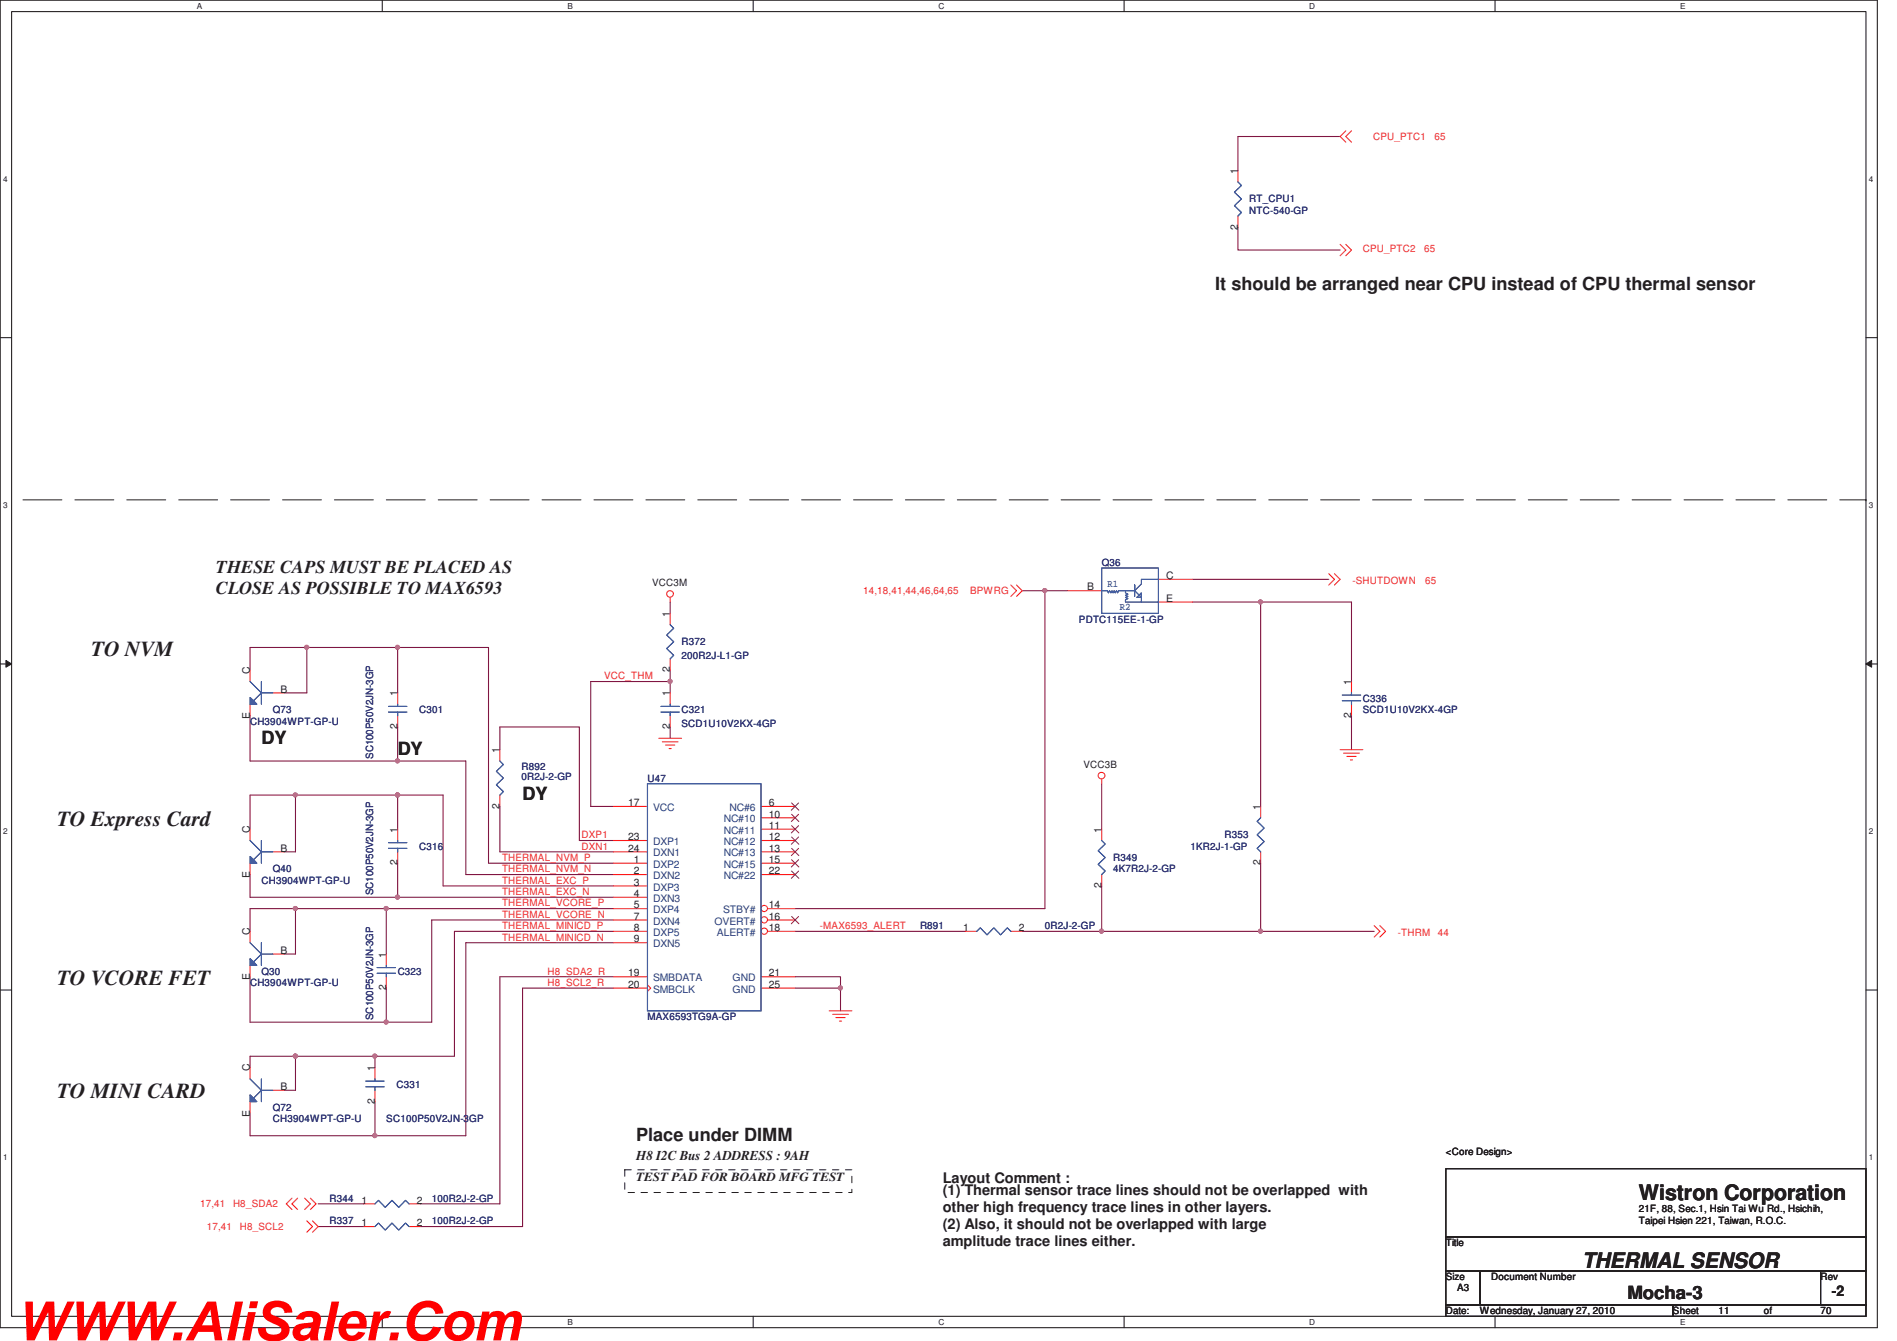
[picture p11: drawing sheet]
<svg xmlns="http://www.w3.org/2000/svg" width="297mm" height="210mm" viewBox="0 0 297 210" stroke-linecap="round" stroke-linejoin="round" font-family="sans-serif">
<path d="M0 0h294v207.9h-294zM1.8 1.8h290.4v204.3h-290.4z" fill="none" stroke="#231f20" stroke-width=".17"/>
<g fill="#fff">
<path d="M30.8 .2h.8v1.4h-.8z"/>
<path d="M30.8 206.3h.8v1.4h-.8z"/>
</g>
<path d="M59.9 0v1.8M59.9 206.1v1.8" fill="none" stroke="#231f20" stroke-width=".17"/>
<g fill="#fff">
<path d="M88.9 .2h.8v1.4h-.8z"/>
<path d="M88.9 206.3h.8v1.4h-.8z"/>
</g>
<path d="M117.9 0v1.8M117.9 206.1v1.8" fill="none" stroke="#231f20" stroke-width=".17"/>
<g fill="#fff">
<path d="M146.9 .2h.9v1.4h-.9z"/>
<path d="M146.9 206.3h.9v1.4h-.9z"/>
</g>
<path d="M176 0v1.8M176 206.1v1.8" fill="none" stroke="#231f20" stroke-width=".17"/>
<g fill="#fff">
<path d="M205 .2h.9v1.4h-.9z"/>
<path d="M205 206.3h.9v1.4h-.9z"/>
</g>
<path d="M234.1 0v1.8M234.1 206.1v1.8" fill="none" stroke="#231f20" stroke-width=".17"/>
<g fill="#fff">
<path d="M263.1 .2h.8v1.4h-.8z"/>
<path d="M263.1 206.3h.8v1.4h-.8z"/>
<path d="M.5 27.3h.7v1.4h-.7z"/>
<path d="M292.6 27.3h.7v1.4h-.7z"/>
<path d="M.5 78.4h.7v1.4h-.7z"/>
<path d="M292.6 78.4h.7v1.4h-.7z"/>
</g>
<path d="M0 52.9h1.8M292.2 52.9h1.8" fill="none" stroke="#231f20" stroke-width=".17"/>
<g fill="#fff">
<path d="M.5 129.5h.7v1.4h-.7z"/>
<path d="M292.6 129.5h.7v1.4h-.7z"/>
</g>
<path d="M0 104h1.8M292.2 104h1.8" fill="none" stroke="#231f20" stroke-width=".17"/>
<path d="M.9 103.4l.9 .6-.9 .5z" fill="#231f20"/>
<path d="M.9 103.4l.9 .6-.9 .5z" fill="none" stroke="#231f20" stroke-width=".16"/>
<path d="M292.2 104l.9-.6v1.1z" fill="#231f20"/>
<path d="M292.2 104l.9-.6v1.1z" fill="none" stroke="#231f20" stroke-width=".16"/>
<g fill="#fff">
<path d="M.5 180.5h.7v1.4h-.7z"/>
<path d="M292.6 180.5h.7v1.4h-.7z"/>
</g>
<path d="M0 155h1.8M292.2 155h1.8" fill="none" stroke="#231f20" stroke-width=".17"/>
<path d="M62.3 101.4h14.2" fill="none" stroke="#7f1542" stroke-width=".17"/>
<circle cx="62.2" cy="101.4" r=".32" fill="#b8529f"/>
<circle cx="62.2" cy="101.4" r=".32" fill="none" stroke="#b8529f" stroke-width=".17"/>
<path d="M48 101.4h14.3M76.5 101.4v33.8" fill="none" stroke="#7f1542" stroke-width=".17"/>
<circle cx="48" cy="101.4" r=".32" fill="#b8529f"/>
<circle cx="48" cy="101.4" r=".32" fill="none" stroke="#b8529f" stroke-width=".17"/>
<path d="M62.3 101.4v7.1M62.3 113.8v5.4h10.6" fill="none" stroke="#7f1542" stroke-width=".17"/>
<circle cx="62.2" cy="119.1" r=".32" fill="#b8529f"/>
<circle cx="62.2" cy="119.1" r=".32" fill="none" stroke="#b8529f" stroke-width=".17"/>
<path d="M72.9 119.2v17.7M211.6 112.1v5.3M46.3 124.5h16" fill="none" stroke="#7f1542" stroke-width=".17"/>
<circle cx="62.2" cy="124.5" r=".32" fill="#b8529f"/>
<circle cx="62.2" cy="124.5" r=".32" fill="none" stroke="#b8529f" stroke-width=".17"/>
<circle cx="46.2" cy="124.5" r=".32" fill="#b8529f"/>
<circle cx="46.2" cy="124.5" r=".32" fill="none" stroke="#b8529f" stroke-width=".17"/>
<path d="M39.2 124.5v5.3M69.4 124.5h-7.1v5.3" fill="none" stroke="#7f1542" stroke-width=".17"/>
<circle cx="62.2" cy="124.5" r=".32" fill="#b8529f"/>
<circle cx="62.2" cy="124.5" r=".32" fill="none" stroke="#b8529f" stroke-width=".17"/>
<path d="M39.2 136.9v3.6h23.1M69.4 124.5v14.2" fill="none" stroke="#7f1542" stroke-width=".17"/>
<circle cx="62.2" cy="140.5" r=".32" fill="#b8529f"/>
<circle cx="62.2" cy="140.5" r=".32" fill="none" stroke="#b8529f" stroke-width=".17"/>
<path d="M46.3 124.5v8.9h-1.8M39.2 142.3v3.5M39.2 152.9v7.2M46.3 142.3v7.1h-1.8" fill="none" stroke="#7f1542" stroke-width=".17"/>
<circle cx="46.2" cy="142.3" r=".32" fill="#b8529f"/>
<circle cx="46.2" cy="142.3" r=".32" fill="none" stroke="#b8529f" stroke-width=".17"/>
<path d="M46.3 142.3h49.8M96.1 144.1h-28.5v16h-7.1" fill="none" stroke="#7f1542" stroke-width=".17"/>
<circle cx="60.5" cy="142.3" r=".32" fill="#b8529f"/>
<circle cx="60.5" cy="142.3" r=".32" fill="none" stroke="#b8529f" stroke-width=".17"/>
<path d="M39.2 174.3v3.5M58.7 177.8h14.2" fill="none" stroke="#7f1542" stroke-width=".17"/>
<circle cx="58.7" cy="177.8" r=".32" fill="#b8529f"/>
<circle cx="58.7" cy="177.8" r=".32" fill="none" stroke="#b8529f" stroke-width=".17"/>
<path d="M39.2 165.4h7.1" fill="none" stroke="#7f1542" stroke-width=".17"/>
<circle cx="46.2" cy="165.4" r=".32" fill="#b8529f"/>
<circle cx="46.2" cy="165.4" r=".32" fill="none" stroke="#b8529f" stroke-width=".17"/>
<path d="M58.7 165.4v1.8" fill="none" stroke="#7f1542" stroke-width=".17"/>
<circle cx="58.7" cy="165.4" r=".32" fill="#b8529f"/>
<circle cx="58.7" cy="165.4" r=".32" fill="none" stroke="#b8529f" stroke-width=".17"/>
<path d="M163.6 92.5v49.8M104.9 113.8v1.8M172.5 122.7v7.1M96.1 145.8h-24.9v19.6h-12.5M96.1 147.6h-23.2v30.2M39.2 165.4v1.8M46.3 165.4v5.3h-1.8" fill="none" stroke="#7f1542" stroke-width=".17"/>
<circle cx="163.6" cy="92.5" r=".32" fill="#b8529f"/>
<circle cx="163.6" cy="92.5" r=".32" fill="none" stroke="#b8529f" stroke-width=".17"/>
<path d="M160.1 92.5h7.1M186.7 90.7h21.4M186.7 94.3h10.7v32" fill="none" stroke="#7f1542" stroke-width=".17"/>
<circle cx="197.4" cy="94.2" r=".32" fill="#b8529f"/>
<circle cx="197.4" cy="94.2" r=".32" fill="none" stroke="#b8529f" stroke-width=".17"/>
<path d="M197.4 94.3h14.2v12.4M172.5 145.8h24.9" fill="none" stroke="#7f1542" stroke-width=".17"/>
<circle cx="197.4" cy="145.8" r=".32" fill="#b8529f"/>
<circle cx="197.4" cy="145.8" r=".32" fill="none" stroke="#b8529f" stroke-width=".17"/>
<circle cx="172.5" cy="145.8" r=".32" fill="#b8529f"/>
<circle cx="172.5" cy="145.8" r=".32" fill="none" stroke="#b8529f" stroke-width=".17"/>
<path d="M92.5 106.7h12.4M39.2 124.5h7.1M62.3 135.2v5.3M39.2 142.3h7.1M197.4 145.8h17.8" fill="none" stroke="#7f1542" stroke-width=".17"/>
<circle cx="104.9" cy="106.7" r=".32" fill="#b8529f"/>
<circle cx="104.9" cy="106.7" r=".32" fill="none" stroke="#b8529f" stroke-width=".17"/>
<path d="M104.9 94.3v1.8M39.2 104.9v-3.5h8.8v7.1h-3.5M39.2 112.1v7.1M92.5 106.7v19.6h3.6M104.9 104.9v3.6M46.3 165.4h12.4" fill="none" stroke="#7f1542" stroke-width=".17"/>
<circle cx="46.2" cy="165.4" r=".32" fill="#b8529f"/>
<circle cx="46.2" cy="165.4" r=".32" fill="none" stroke="#b8529f" stroke-width=".17"/>
<path d="M78.3 113.8v3.6M69.4 138.7h26.7M72.9 136.9h23.2M76.5 135.2h19.6M78.3 126.3v7.1M60.5 142.3v7.1M60.5 154.7v5.4M62.3 140.5h33.8M160.1 145.8h12.4M58.7 172.5v5.3h-19.5" fill="none" stroke="#7f1542" stroke-width=".17"/>
<circle cx="60.5" cy="160" r=".32" fill="#b8529f"/>
<circle cx="60.5" cy="160" r=".32" fill="none" stroke="#b8529f" stroke-width=".17"/>
<path d="M39.2 119.2h23.1M78.3 113.8h12.4v17.8h5.4M78.3 133.4h17.8M78.3 152.9h17.8M81.8 154.7h14.3M124.5 152.9h7.1v1.8" fill="none" stroke="#7f1542" stroke-width=".17"/>
<circle cx="131.6" cy="154.7" r=".32" fill="#b8529f"/>
<circle cx="131.6" cy="154.7" r=".32" fill="none" stroke="#b8529f" stroke-width=".17"/>
<path d="M193.8 35.6v3.6h16M209.8 21.4h-16v5.3M172.5 138.7v7.1M197.4 135.2v10.6M78.3 152.9v35.6h-12.5M81.8 154.7v37.4h-16M124.5 154.7h7.1v3.6M124.5 142.3h39.1M124.5 145.8h26.7M39.2 160.1h21.3M49.8 188.5h7.1M49.8 192.1h7.1" fill="none" stroke="#7f1542" stroke-width=".17"/>
<g fill="none" stroke="#ec2426" stroke-width=".17">
<path d="M209.8 38.3l.9 .9-.9 .8M210.7 38.3l.9 .9-.9 .8M210.7 20.5l-.9 .9 .9 .9M211.6 20.5l-.9 .9 .9 .9M104.9 93.6v.7M158.3 91.6l.9 .9-.9 .9M159.2 91.6l.9 .9-.9 .9M208.1 89.8l.9 .9-.9 .9M209 89.8l.8 .9-.8 .9M103.2 115.6h3.5M103.7 116.2h2.5M104.2 116.7h1.5"/>
<path d="M104.8 117.2h.3M209.8 117.4h3.6M210.4 117.9h2.4M210.9 118.4h1.4M211.5 119h.3M39.2 129.8v1.8M39.2 135.2v1.7M42.7 133.4h1.8M172.5 122v.7M60.5 149.4v1.8M60.5 152.9v1.8M129.8 158.3h3.6"/>
<path d="M130.4 158.8h2.4M130.9 159.3h1.4M131.4 159.9h.4M215.2 144.9l.9 .9-.9 .9M216.1 144.9l.9 .9-.9 .9M45.7 187.6l-.9 .9 .9 .9M46.6 187.6l-.9 .9 .9 .9M47.7 187.6l.9 .9-.9 .9M48 191.2l.9 .9-.9 .9M48.6 187.6l.9 .9-.9 .9M48.9 191.2l.9 .9-.9 .9"/>
<circle cx="104.9" cy="93" r=".52"/>
<circle cx="172.5" cy="121.4" r=".52"/>
</g>
<path d="M226.4 183h65.8v10.7h-65.8zM226.4 193.7h65.8v5.3h-65.8zM226.4 199h5.3v5.3h-5.3zM231.7 199h53.4v5.3h-53.4zM285.1 199h7.1v5.3h-7.1zM226.4 204.3h35.6v1.8h-35.6zM262 204.3h30.2v1.8h-30.2z" fill="none" stroke="#231f20" stroke-width=".17"/>
<path d="M97.8 183.2h35.6v3.5h-35.6z" fill="none" stroke="#231f20" stroke-width=".16" stroke-dasharray="1 1 1 1 1 1 1 1"/>
<path d="M3.6 78.3h288.6M292.2 78.3h.1" fill="none" stroke="#231f20" stroke-width=".16" stroke-dasharray="6.1 2"/>
<path d="M59.1 151.5h2.8M59.1 152.4h2.8M60.5 151.2v.3M60.5 152.4v.5" fill="none" stroke="#3a53a4" stroke-width=".17"/>
<path d="M39.2 134.1l1 1.1h-1z" fill-rule="evenodd" fill="#3a53a4"/>
<path d="M39.2 131.6l1.7 1.8-1.2 1.2M39.2 134.1l1 1.1h-1zM40.9 131.6v3.6M40.9 133.4h1.8" fill="none" stroke="#3a53a4" stroke-width=".17"/>
<path d="M39.2 134.1l1 1.1h-1z" fill-rule="evenodd" fill="#3a53a4"/>
<path d="M39.2 131.6l1.7 1.8-1.2 1.2M39.2 134.1l1 1.1h-1zM40.9 131.6v3.6M40.9 133.4h1.8M172.5 131.6l.6 .6-1.1 1 1.1 1.1-1.1 1 1.1 1.1-.6 .5" fill="none" stroke="#3a53a4" stroke-width=".17"/>
<path d="M172.5 129.8v1.8M172.5 136.9v1.8M39.2 145.8v1.8M39.2 151.2v1.7M42.7 149.4h1.8" fill="none" stroke="#ec2426" stroke-width=".17"/>
<path d="M39.2 150.1l1 1.1h-1z" fill-rule="evenodd" fill="#3a53a4"/>
<path d="M39.2 147.6l1.7 1.8-1.2 1.2M39.2 150.1l1 1.1h-1zM40.9 147.6v3.6M40.9 149.4h1.8" fill="none" stroke="#3a53a4" stroke-width=".17"/>
<path d="M39.2 150.1l1 1.1h-1z" fill-rule="evenodd" fill="#3a53a4"/>
<path d="M39.2 147.6l1.7 1.8-1.2 1.2M39.2 150.1l1 1.1h-1zM40.9 147.6v3.6M40.9 149.4h1.8M58.7 192.1l.6-.6 1 1.1 1.1-1.1 1 1.1 1.1-1.1 .5 .6" fill="none" stroke="#3a53a4" stroke-width=".17"/>
<g fill="none" stroke="#ec2426" stroke-width=".17">
<path d="M96.1 135.2h5.3M96.1 136.9h5.3M96.1 138.7h5.3M119.2 126.3h5.3M119.2 128.1h5.3M119.2 129.8h5.3M119.2 131.6h5.3M119.2 133.4h5.3M96.1 140.5h5.3M96.1 142.3h5.3M96.1 144.1h5.3M96.1 145.8h5.3"/>
<path d="M96.1 147.6h5.3M56.9 192.1h1.8M64 192.1h1.8"/>
</g>
<path d="M123.9 125.7l1.2 1.2M123.9 127.5l1.2 1.1M123.9 129.3l1.2 1.1M123.9 131.1l1.2 1.1M123.9 132.8l1.2 1.2M125 125.7l-1.1 1.2M125 127.5l-1.1 1.1M125 129.3l-1.1 1.1M125 131.1l-1.1 1.1M125 132.8l-1.1 1.2" fill="none" stroke="#7f431c" stroke-width=".16"/>
<circle cx="119.7" cy="142.3" r=".5" fill="#fff"/>
<g fill="none" stroke="#ec2426" stroke-width=".17">
<path d="M119.2 135.2h5.3M120.2 142.3h4.3"/>
<circle cx="119.7" cy="142.3" r=".5"/>
</g>
<path d="M123.9 134.6l1.2 1.2M125 134.6l-1.1 1.2" fill="none" stroke="#7f431c" stroke-width=".16"/>
<circle cx="119.7" cy="144" r=".5" fill="#fff"/>
<g fill="none" stroke="#ec2426" stroke-width=".17">
<path d="M96.1 126.3h5.3M120.2 144.1h4.3"/>
<circle cx="119.7" cy="144" r=".5"/>
</g>
<path d="M123.9 143.5l1.2 1.1M125 143.5l-1.1 1.1" fill="none" stroke="#7f431c" stroke-width=".16"/>
<circle cx="119.7" cy="145.8" r=".5" fill="#fff"/>
<g fill="none" stroke="#ec2426" stroke-width=".17">
<path d="M104.9 96.1v1.7M104.9 103.2v1.7M96.1 131.6h5.3M96.1 133.4h5.3M119.2 136.9h5.3M96.1 152.9h5.3M96.1 154.7h5.3M101.4 154.2l.5 .5-.5 .5M119.2 152.9h5.3M119.2 154.7h5.3M120.2 145.8h4.3M39.2 167.2v1.7"/>
<path d="M39.2 172.5v1.8M42.7 170.7h1.8M58.7 167.2v1.7M58.7 170.7v1.8M56.9 188.5h1.8M64 188.5h1.8"/>
<circle cx="119.7" cy="145.8" r=".5"/>
</g>
<path d="M123.9 136.4l1.2 1.1M125 136.4l-1.1 1.1" fill="none" stroke="#7f431c" stroke-width=".16"/>
<path d="M104.9 97.8l.6 .6-1.1 1 1.1 1.1-1.1 1.1 1.1 1-.6 .6M101.4 122.7h17.8v35.6h-17.8zM57.3 170.2h2.9M57.3 169.3h2.9M58.7 168.9v.4M58.7 170.2v.5M58.7 188.5l.6-.5 1 1.1 1.1-1.1 1 1.1 1.1-1.1 .5 .5" fill="none" stroke="#3a53a4" stroke-width=".17"/>
<path d="M39.2 171.4l1 1.1h-1z" fill-rule="evenodd" fill="#3a53a4"/>
<path d="M39.2 168.9l1.7 1.8-1.2 1.3M39.2 171.4l1 1.1h-1zM40.9 168.9v3.6M40.9 170.7h1.8" fill="none" stroke="#3a53a4" stroke-width=".17"/>
<path d="M39.2 171.4l1 1.1h-1z" fill-rule="evenodd" fill="#3a53a4"/>
<g fill="none" stroke="#3a53a4" stroke-width=".17">
<path d="M60.8 110.6h2.9M60.8 111.5h2.9M62.3 110.3v.3M62.3 111.5v.6M78.3 119.2l.5 .5-1.1 1.1 1.1 1-1.1 1.1 1.1 1-.5 .6M103.5 110.6h2.9M103.5 111.5h2.9M104.9 110.3v.3M104.9 111.5v.6M210.2 109.7h2.9M210.2 108.8h2.9M211.6 108.5v.3"/>
<path d="M211.6 109.7v.6M60.8 131.9h2.9M60.8 132.8h2.9M62.3 131.6v.3M62.3 132.8v.6M197.4 128.1l-.6 .5 1.1 1.1-1.1 1 1.1 1.1-1.1 1 .6 .6M152.9 145.8l.6-.5 1.1 1.1 1-1.1 1.1 1.1 1-1.1 .6 .5M39.2 168.9l1.7 1.8-1.2 1.3M39.2 171.4l1 1.1h-1zM40.9 168.9v3.6M40.9 170.7h1.8"/>
</g>
<g fill="none" stroke="#ec2426" stroke-width=".17">
<path d="M39.2 104.9v1.8M39.2 110.3v1.8M42.7 108.5h1.8M62.3 108.5v1.8M62.3 112.1v1.7M78.3 117.4v1.8M104.9 108.5v1.8M104.9 112.1v1.7M211.6 106.7v1.8M211.6 110.3v1.8M62.3 129.8v1.8M62.3 133.4v1.8"/>
<path d="M78.3 124.5v1.8M197.4 126.3v1.8M197.4 133.4v1.8M151.2 145.8h1.7M158.3 145.8h1.8"/>
</g>
<path d="M39.2 109.2l1 1.1h-1z" fill-rule="evenodd" fill="#3a53a4"/>
<path d="M39.2 106.7l1.7 1.8-1.2 1.2M39.2 109.2l1 1.1h-1zM40.9 106.7v3.6M40.9 108.5h1.8" fill="none" stroke="#3a53a4" stroke-width=".17"/>
<path d="M39.2 109.2l1 1.1h-1z" fill-rule="evenodd" fill="#3a53a4"/>
<path d="M193.8 28.5l.6 .5-1.1 1.1 1.1 1.1-1.1 1 1.1 1.1-.6 .5M172.5 92.5h.9l.2 .3 .1-.3 .2 .3 .2-.3 .2 .3 .2-.3 .1 .3 .2-.3 .2 .3 .2-.3h2.5v-.9v1.8M172.5 88.9h8.9v7.2h-8.9zM176.2 92.5v.3l.4 .2-.4 .2 .4 .2-.4 .2 .4 .1-.4 .2v.4h2.5M178 93.6l.7-.8v.8zM181.4 90.7h-2.7v.7l-1 1.1 1 1.1v.7h2.7M39.2 106.7l1.7 1.8-1.2 1.2M39.2 109.2l1 1.1h-1zM40.9 106.7v3.6M40.9 108.5h1.8" fill="none" stroke="#3a53a4" stroke-width=".17"/>
<path d="M193.8 26.7v1.8M193.8 33.8v1.8M167.2 92.5h5.3M181.4 94.3h5.3M181.4 90.7h5.3" fill="none" stroke="#ec2426" stroke-width=".17"/>
<circle cx="62.2" cy="101.4" r=".32" fill="#b8529f"/>
<circle cx="62.2" cy="101.4" r=".32" fill="none" stroke="#b8529f" stroke-width=".17"/>
<circle cx="48" cy="101.4" r=".32" fill="#b8529f"/>
<circle cx="48" cy="101.4" r=".32" fill="none" stroke="#b8529f" stroke-width=".17"/>
<circle cx="62.2" cy="119.1" r=".32" fill="#b8529f"/>
<circle cx="62.2" cy="119.1" r=".32" fill="none" stroke="#b8529f" stroke-width=".17"/>
<circle cx="62.2" cy="124.5" r=".32" fill="#b8529f"/>
<circle cx="62.2" cy="124.5" r=".32" fill="none" stroke="#b8529f" stroke-width=".17"/>
<circle cx="46.2" cy="124.5" r=".32" fill="#b8529f"/>
<circle cx="46.2" cy="124.5" r=".32" fill="none" stroke="#b8529f" stroke-width=".17"/>
<circle cx="62.2" cy="124.5" r=".32" fill="#b8529f"/>
<circle cx="62.2" cy="124.5" r=".32" fill="none" stroke="#b8529f" stroke-width=".17"/>
<circle cx="62.2" cy="140.5" r=".32" fill="#b8529f"/>
<circle cx="62.2" cy="140.5" r=".32" fill="none" stroke="#b8529f" stroke-width=".17"/>
<circle cx="46.2" cy="142.3" r=".32" fill="#b8529f"/>
<circle cx="46.2" cy="142.3" r=".32" fill="none" stroke="#b8529f" stroke-width=".17"/>
<circle cx="60.5" cy="142.3" r=".32" fill="#b8529f"/>
<circle cx="60.5" cy="142.3" r=".32" fill="none" stroke="#b8529f" stroke-width=".17"/>
<circle cx="58.7" cy="177.8" r=".32" fill="#b8529f"/>
<circle cx="58.7" cy="177.8" r=".32" fill="none" stroke="#b8529f" stroke-width=".17"/>
<circle cx="46.2" cy="165.4" r=".32" fill="#b8529f"/>
<circle cx="46.2" cy="165.4" r=".32" fill="none" stroke="#b8529f" stroke-width=".17"/>
<circle cx="58.7" cy="165.4" r=".32" fill="#b8529f"/>
<circle cx="58.7" cy="165.4" r=".32" fill="none" stroke="#b8529f" stroke-width=".17"/>
<circle cx="163.6" cy="92.5" r=".32" fill="#b8529f"/>
<circle cx="163.6" cy="92.5" r=".32" fill="none" stroke="#b8529f" stroke-width=".17"/>
<circle cx="197.4" cy="94.2" r=".32" fill="#b8529f"/>
<circle cx="197.4" cy="94.2" r=".32" fill="none" stroke="#b8529f" stroke-width=".17"/>
<circle cx="197.4" cy="145.8" r=".32" fill="#b8529f"/>
<circle cx="197.4" cy="145.8" r=".32" fill="none" stroke="#b8529f" stroke-width=".17"/>
<circle cx="172.5" cy="145.8" r=".32" fill="#b8529f"/>
<circle cx="172.5" cy="145.8" r=".32" fill="none" stroke="#b8529f" stroke-width=".17"/>
<circle cx="104.9" cy="106.7" r=".32" fill="#b8529f"/>
<circle cx="104.9" cy="106.7" r=".32" fill="none" stroke="#b8529f" stroke-width=".17"/>
<circle cx="46.2" cy="165.4" r=".32" fill="#b8529f"/>
<circle cx="46.2" cy="165.4" r=".32" fill="none" stroke="#b8529f" stroke-width=".17"/>
<circle cx="60.5" cy="160" r=".32" fill="#b8529f"/>
<circle cx="60.5" cy="160" r=".32" fill="none" stroke="#b8529f" stroke-width=".17"/>
<circle cx="131.6" cy="154.7" r=".32" fill="#b8529f"/>
<circle cx="131.6" cy="154.7" r=".32" fill="none" stroke="#b8529f" stroke-width=".17"/>
<text font-size="8.5" fill="#f00" x="2.5" y="209.9">WWW.AliSaler.Com</text>
<g font-size="3.3" fill="#231f20">
<text x="14.3" y="102.7">TO NVM</text>
<text x="8.9" y="129.3">TO Express Card</text>
<text x="8.9" y="154.2">TO VCORE FET</text>
<text x="8.9" y="172">TO MINI CARD</text>
<text x="256.6" y="187.9">Wistron Corporation</text>
<text x="247.7" y="198.5">THERMAL SENSOR</text>
</g>
<g font-size="2.8" fill="#231f20">
<text x="190.3" y="45.3">It should be arranged near CPU instead of CPU thermal sensor</text>
<text x="33.8" y="89.7">THESE CAPS MUST BE PLACED AS</text>
<text x="33.8" y="93">CLOSE AS POSSIBLE TO MAX6593</text>
<text x="40.9" y="116.5">DY</text>
<text x="62.3" y="118.2">DY</text>
<text x="81.8" y="125.3">DY</text>
<text x="99.6" y="178.7">Place under DIMM</text>
<text x="254.8" y="203.4">Mocha-3</text>
</g>
<g font-size="2.3" fill="#231f20">
<text x="147.6" y="185.3">Layout Comment :</text>
<text x="147.6" y="187.1">(1) Thermal sensor trace lines should not be overlapped with</text>
<text x="147.6" y="189.8">other high frequency trace lines in other layers.</text>
<text x="147.6" y="192.4">(2) Also, it should not be overlapped with large</text>
<text x="147.6" y="195.2">amplitude trace lines either.</text>
<text x="286.8" y="202.9">-2</text>
</g>
<text font-size="2.1" fill="#231f20" x="99.6" y="181.6">H8 I2C Bus 2 ADDRESS : 9AH</text>
<text font-size="1.9" fill="#231f20" x="99.6" y="185">TEST PAD FOR BOARD MFG TEST</text>
<g font-size="1.6" fill="#ec2426">
<text x="215" y="21.9">CPU_PTC1</text>
<text x="224.6" y="21.9">65</text>
<text x="213.4" y="39.5">CPU_PTC2</text>
<text x="223" y="39.5">65</text>
<text x="135.2" y="93">14,18,41,44,46,64,65</text>
<text x="151.9" y="93">BPWRG</text>
<text x="211.8" y="91.4">-SHUTDOWN</text>
<text x="223.2" y="91.4">65</text>
<text x="94.6" y="106.4">VCC_THM</text>
<text x="91.1" y="131.3">DXP1</text>
<text x="78.6" y="136.6">THERMAL_NVM_N</text>
<text x="78.6" y="134.8">THERMAL_NVM_P</text>
<text x="91.1" y="133.1">DXN1</text>
<text x="78.6" y="143.7">THERMAL_VCORE_N</text>
<text x="78.6" y="141.9">THERMAL_VCORE_P</text>
<text x="78.6" y="140.2">THERMAL_EXC_N</text>
<text x="78.6" y="138.4">THERMAL_EXC_P</text>
<text x="78.6" y="145.5">THERMAL_MINICD_P</text>
<text x="78.6" y="147.3">THERMAL_MINICD_N</text>
<text x="128.4" y="145.5">-MAX6593_ALERT</text>
<text x="218.9" y="146.6">-THRM</text>
<text x="225.1" y="146.6">44</text>
<text x="85.7" y="152.6">H8_SDA2_R</text>
<text x="85.7" y="154.4">H8_SCL2_R</text>
<text x="31.3" y="189.1">17,41</text>
<text x="36.5" y="189.1">H8_SDA2</text>
<text x="32.4" y="192.6">17,41</text>
<text x="37.5" y="192.6">H8_SCL2</text>
</g>
<g font-size="1.6" fill="#231f20">
<text x="193.8" y="27.3" transform="rotate(-90 193.8 27.3)">1</text>
<text x="193.8" y="35.9" transform="rotate(-90 193.8 35.9)">2</text>
<text x="102.1" y="91.8">VCC3M</text>
<text x="170.2" y="92.5">B</text>
<text x="182.6" y="94.2">E</text>
<text x="182.6" y="90.7">C</text>
<text x="104.9" y="96.6" transform="rotate(-90 104.9 96.6)">1</text>
<text x="39.1" y="105.5" transform="rotate(-90 39.1 105.5)">C</text>
<text x="104.9" y="105.3" transform="rotate(-90 104.9 105.3)">2</text>
<text x="211.6" y="107.3" transform="rotate(-90 211.6 107.3)">1</text>
<text x="39.1" y="112.6" transform="rotate(-90 39.1 112.6)">E</text>
<text x="43.9" y="108.5">B</text>
<text x="62.2" y="109" transform="rotate(-90 62.2 109)">1</text>
<text x="104.9" y="109" transform="rotate(-90 104.9 109)">1</text>
<text x="211.6" y="112.4" transform="rotate(-90 211.6 112.4)">2</text>
<text x="62.2" y="114.2" transform="rotate(-90 62.2 114.2)">2</text>
<text x="78.2" y="117.9" transform="rotate(-90 78.2 117.9)">1</text>
<text x="104.9" y="114.2" transform="rotate(-90 104.9 114.2)">2</text>
<text x="169.7" y="120.3">VCC3B</text>
<text x="39.1" y="130.4" transform="rotate(-90 39.1 130.4)">C</text>
<text x="62.2" y="130.4" transform="rotate(-90 62.2 130.4)">1</text>
<text x="78.2" y="126.6" transform="rotate(-90 78.2 126.6)">2</text>
<text x="98.4" y="126.2">17</text>
<text x="98.4" y="131.6">23</text>
<text x="120.4" y="126.2">6</text>
<text x="120.4" y="128">10</text>
<text x="120.4" y="129.8">11</text>
<text x="120.4" y="131.6">12</text>
<text x="172.5" y="130.4" transform="rotate(-90 172.5 130.4)">1</text>
<text x="197.4" y="126.8" transform="rotate(-90 197.4 126.8)">1</text>
<text x="39.1" y="137.5" transform="rotate(-90 39.1 137.5)">E</text>
<text x="43.9" y="133.3">B</text>
<text x="62.2" y="135.5" transform="rotate(-90 62.2 135.5)">2</text>
<text x="98.4" y="133.3">24</text>
<text x="99.3" y="135.1">1</text>
<text x="99.3" y="136.9">2</text>
<text x="120.4" y="133.3">13</text>
<text x="120.4" y="135.1">15</text>
<text x="120.4" y="136.9">22</text>
<text x="197.4" y="135.5" transform="rotate(-90 197.4 135.5)">2</text>
<text x="99.3" y="138.7">3</text>
<text x="99.3" y="140.5">4</text>
<text x="99.3" y="142.2">5</text>
<text x="120.4" y="142.2">14</text>
<text x="172.5" y="139.1" transform="rotate(-90 172.5 139.1)">2</text>
<text x="39.1" y="146.4" transform="rotate(-90 39.1 146.4)">C</text>
<text x="43.9" y="149.3">B</text>
<text x="60.4" y="149.9" transform="rotate(-90 60.4 149.9)">1</text>
<text x="99.3" y="144">7</text>
<text x="99.3" y="145.8">8</text>
<text x="99.3" y="147.6">9</text>
<text x="120.4" y="145.8">18</text>
<text x="120.4" y="144">16</text>
<text x="150.8" y="145.8">1</text>
<text x="159.5" y="145.8">2</text>
<text x="39.1" y="153.5" transform="rotate(-90 39.1 153.5)">E</text>
<text x="60.4" y="155.1" transform="rotate(-90 60.4 155.1)">2</text>
<text x="98.4" y="154.7">20</text>
<text x="98.4" y="152.9">19</text>
<text x="120.4" y="152.9">21</text>
<text x="120.4" y="154.7">25</text>
<text x="39.1" y="167.7" transform="rotate(-90 39.1 167.7)">C</text>
<text x="58.7" y="167.7" transform="rotate(-90 58.7 167.7)">1</text>
<text x="43.9" y="170.7">B</text>
<text x="58.7" y="172.8" transform="rotate(-90 58.7 172.8)">2</text>
<text x="39.1" y="174.8" transform="rotate(-90 39.1 174.8)">E</text>
<text x="226.4" y="180.9">&lt;Core Design&gt;</text>
<text x="56.6" y="188.5">1</text>
<text x="65.3" y="188.5">2</text>
<text x="256.6" y="189.8">21F, 88, Sec.1, Hsin Tai Wu Rd., Hsichih,</text>
<text x="256.6" y="191.6">Taipei Hsien 221, Taiwan, R.O.C.</text>
<text x="56.6" y="192">1</text>
<text x="65.3" y="192">2</text>
<text x="226.4" y="195.1">Title</text>
<text x="226.4" y="200.4">Size</text>
<text x="228.2" y="202.2">A3</text>
<text x="233.5" y="200.4">Document Number</text>
<text x="285.1" y="200.4">Rev</text>
<text x="226.4" y="205.8">Date:</text>
<text x="231.7" y="205.8">Wednesday, January 27, 2010</text>
<text x="262" y="205.8">Sheet</text>
<text x="269.1" y="205.8">11</text>
<text x="276.2" y="205.8">of</text>
<text x="285.1" y="205.8">70</text>
</g>
<g font-size="1.6" fill="#2d2d72">
<text x="195.6" y="31.7">RT_CPU1</text>
<text x="195.6" y="33.5">NTC-540-GP</text>
<text x="172.5" y="88.6">Q36</text>
<text x="106.7" y="101">R372</text>
<text x="168.9" y="97.5">PDTC115EE-1-GP</text>
<text x="106.7" y="103.2">200R2J-L1-GP</text>
<text x="39.2" y="113.5">CH3904WPT-GP-U</text>
<text x="42.7" y="111.7">Q73</text>
<text x="65.7" y="111.7">C301</text>
<text x="106.7" y="111.7">C321</text>
<text x="106.7" y="113.8">SCD1U10V2KX-4GP</text>
<text x="213.4" y="109.9">C336</text>
<text x="213.4" y="111.7">SCD1U10V2KX-4GP</text>
<text x="58.4" y="118.8" transform="rotate(-90 58.4 118.8)">SC100P50V2JN-3GP</text>
<text x="81.7" y="120.6">R892</text>
<text x="81.7" y="122.2">0R2J-2-GP</text>
<text x="101.4" y="122.4">U47</text>
<text x="191.7" y="131.3">R353</text>
<text x="42.7" y="136.6">Q40</text>
<text x="65.7" y="133.1">C316</text>
<text x="174.3" y="134.8">R349</text>
<text x="174.3" y="136.6">4K7R2J-2-GP</text>
<text x="186.4" y="133">1KR2J-1-GP</text>
<text x="40.9" y="138.4">CH3904WPT-GP-U</text>
<text x="58.4" y="140.2" transform="rotate(-90 58.4 140.2)">SC100P50V2JN-3GP</text>
<text x="144.1" y="145.5">R891</text>
<text x="163.6" y="145.5">0R2J-2-GP</text>
<text x="39.2" y="154.4">CH3904WPT-GP-U</text>
<text x="40.9" y="152.6">Q30</text>
<text x="62.3" y="152.6">C323</text>
<text x="58.4" y="159.7" transform="rotate(-90 58.4 159.7)">SC100P50V2JN-3GP</text>
<text x="101.4" y="159.7">MAX6593TG9A-GP</text>
<text x="42.7" y="173.9">Q72</text>
<text x="62.1" y="170.4">C331</text>
<text x="42.7" y="175.7">CH3904WPT-GP-U</text>
<text x="60.5" y="175.7">SC100P50V2JN-3GP</text>
<text x="51.6" y="191.7">R337</text>
<text x="51.6" y="188.2">R344</text>
<text x="67.6" y="191.7">100R2J-2-GP</text>
<text x="67.6" y="188.2">100R2J-2-GP</text>
</g>
<g font-size="1.6" fill="#3a53a4">
<text x="173.4" y="91.9">R1</text>
<text x="175.3" y="95.5">R2</text>
</g>
<g font-size="1.6" fill="#1d437e">
<text x="102.3" y="127">VCC</text>
<text x="113.3" y="128.8">NC#10</text>
<text x="113.3" y="130.6">NC#11</text>
<text x="114.2" y="127">NC#6</text>
<text x="102.3" y="135.9">DXP2</text>
<text x="102.3" y="137.7">DXN2</text>
<text x="102.3" y="132.3">DXP1</text>
<text x="102.3" y="134.1">DXN1</text>
<text x="113.3" y="132.3">NC#12</text>
<text x="113.3" y="134.1">NC#13</text>
<text x="113.3" y="135.9">NC#15</text>
<text x="113.3" y="137.7">NC#22</text>
<text x="102.3" y="139.4">DXP3</text>
<text x="102.3" y="141.2">DXN3</text>
<text x="102.3" y="143">DXP4</text>
<text x="113.2" y="143">STBY#</text>
<text x="102.3" y="144.8">DXN4</text>
<text x="102.3" y="146.6">DXP5</text>
<text x="102.3" y="148.3">DXN5</text>
<text x="111.9" y="144.8">OVERT#</text>
<text x="112.3" y="146.6">ALERT#</text>
<text x="102.3" y="153.7">SMBDATA</text>
<text x="102.3" y="155.4">SMBCLK</text>
<text x="114.7" y="153.7">GND</text>
<text x="114.7" y="155.4">GND</text>
</g>
<g font-size="1.3" fill="#231f20">
<text x="30.8" y="1.4">A</text>
<text x="88.9" y="1.4">B</text>
<text x="146.9" y="1.4">C</text>
<text x="205" y="1.4">D</text>
<text x="263.1" y="1.4">E</text>
<text x=".5" y="28.5">4</text>
<text x="292.6" y="28.5">4</text>
<text x=".5" y="79.5">3</text>
<text x="292.6" y="79.5">3</text>
<text x=".5" y="130.6">2</text>
<text x="292.6" y="130.6">2</text>
<text x=".5" y="181.7">1</text>
<text x="292.6" y="181.7">1</text>
<text x="30.8" y="207.4">A</text>
<text x="88.9" y="207.4">B</text>
<text x="146.9" y="207.4">C</text>
<text x="205" y="207.4">D</text>
<text x="263.1" y="207.4">E</text>
</g>
</svg>
